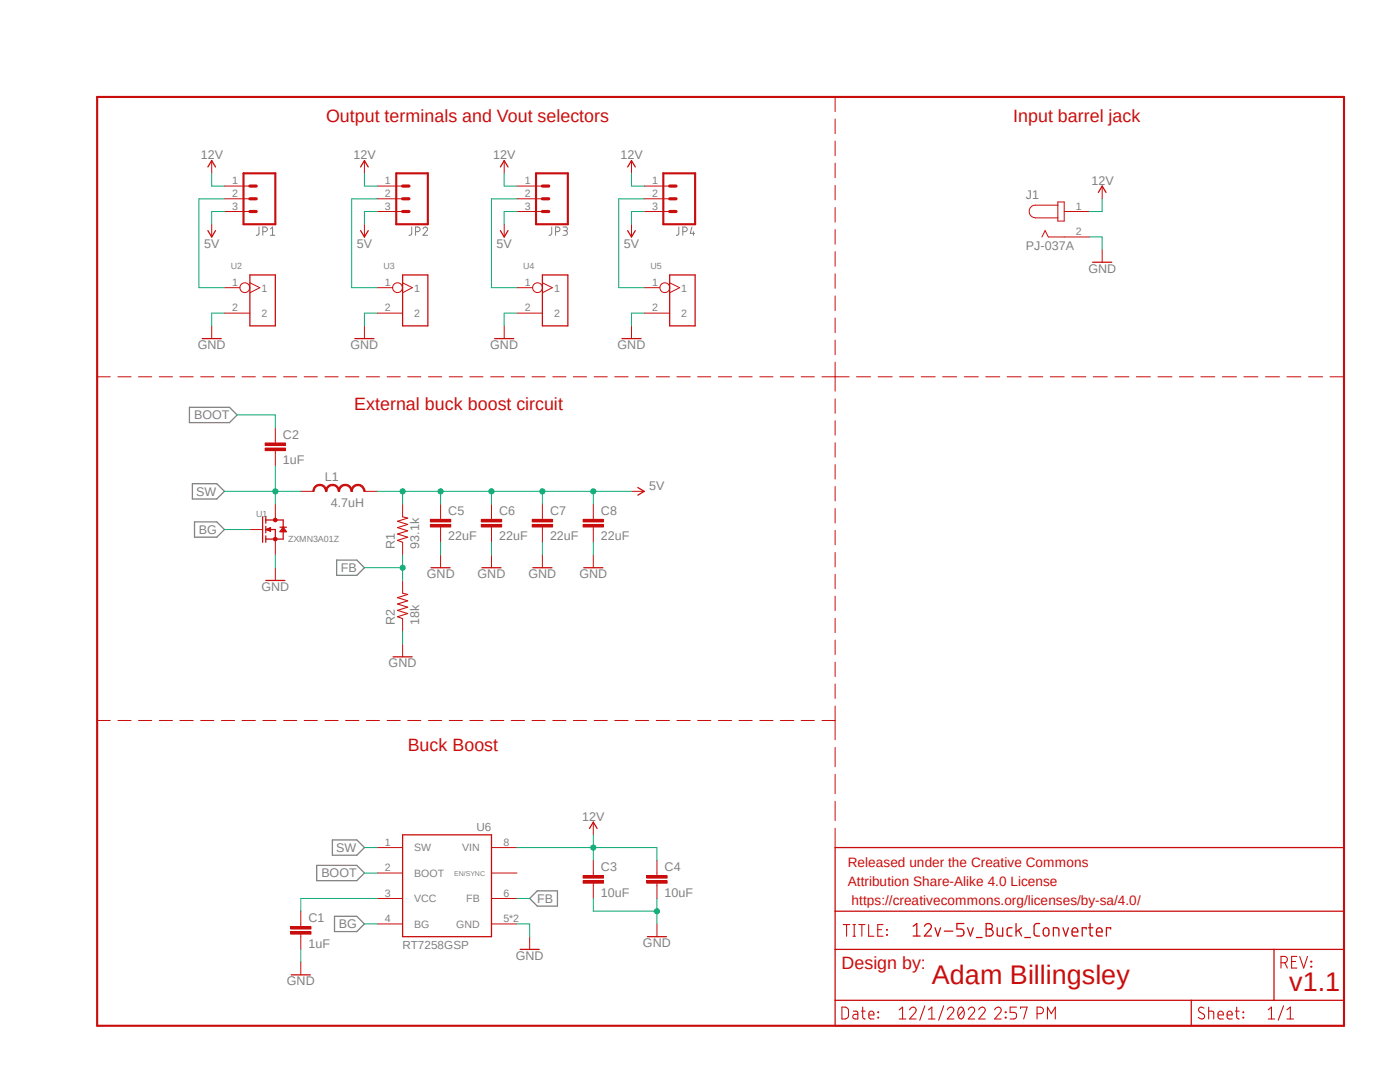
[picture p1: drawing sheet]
<svg xmlns="http://www.w3.org/2000/svg" width="279mm" height="216mm" viewBox="0 0 279 216" stroke-linecap="round" stroke-linejoin="round" font-family="sans-serif">
<path d="M18.9 19.1l250 186.1M268.9 19.1l-250 186.1" fill="none" stroke="#fff" stroke-width=".2"/>
<g fill="none" stroke="#808080" stroke-width=".2">
<path d="M51.7 45.3v1.3a.4 .4 0 0 1-.6 .3M52.5 46.2h.4a.47 .47 0 0 0 .5-.4 .47 .47 0 0 0-.5-.5h-.4v1.6M54 46.9h.9M54 45.7l.4-.4v1.6M82.2 45.3v1.3a.4 .4 0 0 1-.6 .3M82.9 46.2h.5a.47 .47 0 0 0 .5-.4 .47 .47 0 0 0-.5-.5h-.5v1.6M84.4 45.7a.45 .45 0 0 1 .6-.4 .45 .45 0 0 1 .2 .7l-.8 .9h.9M110.1 45.3v1.3a.43 .43 0 0 1-.5 .3M110.9 46.2h.4a.47 .47 0 0 0 .5-.4 .47 .47 0 0 0-.5-.5h-.4v1.6M112.4 45.3h.5a.36 .36 0 0 1 .3 .4 .36 .36 0 0 1-.3 .3h-.4M112.8 46a.47 .47 0 0 1 .4 .5 .47 .47 0 0 1-.4 .4h-.4M135.5 45.3v1.3a.38 .38 0 0 1-.5 .3"/>
<path d="M136.3 46.2h.4a.47 .47 0 0 0 .5-.4 .47 .47 0 0 0-.5-.5h-.4v1.6M138.1 45.3l-.3 1.3h.8M138.4 46.2v.7"/>
</g>
<path d="M37.8 81.3h8l1.5 1.5-1.5 1.5h-8zM38.4 96.5h4.9l1.5 1.5-1.5 1.6h-4.9zM38.8 104.1h4.5l1.5 1.6-1.5 1.5h-4.5zM67.2 111.8h4l1.5 1.5-1.5 1.5h-4zM63.2 172.7h8l1.5 1.5-1.5 1.5h-8zM66.3 167.6h4.9l1.5 1.5-1.5 1.5h-4.9zM105.7 179.3l1.5-1.5h4.1v3h-4.1zM66.8 182.8h4.4l1.5 1.6-1.5 1.5h-4.4z" fill="none" stroke="#808080" stroke-width=".25"/>
<g fill="none" stroke="#c90d0c" stroke-width=".2">
<path d="M166.7 19.3v3M166.7 23.7v3M166.7 28.2v2.9M166.7 32.6v2.9M166.7 37v2.9M166.7 41.4v2.9M166.7 45.8v2.9M166.7 50.2v2.9M166.7 54.7v2.8M166.7 59.1v2.9M207.9 47.3l.7-1.3 .6 1.3h8.2M211.1 40.9h-4.4a1.27 1.27 0 0 0-1.3 1.3 1.27 1.27 0 0 0 1.3 1.3h4.4"/>
<path d="M211.1 40.3h1.3v3.8h-1.3zM212.4 42.2h5M19.4 75.2h2.6M23.5 75.2h2.7M27.6 75.2h2.7M31.8 75.2h2.6M35.9 75.2h2.7M40 75.2h2.7M44.2 75.2h2.6M48.3 75.2h2.7M52.5 75.2h2.6M56.6 75.2h2.6"/>
<path d="M60.7 75.2h2.6M64.9 75.2h2.6M69 75.2h2.6M73.1 75.2h2.6M77.3 75.2h2.6M81.4 75.2h2.6M85.5 75.2h2.6M89.7 75.2h2.6M93.8 75.2h2.6M97.9 75.2h2.6M102 75.2h2.7M106.2 75.2h2.6"/>
<path d="M110.3 75.2h2.6M114.4 75.2h2.7M118.6 75.2h2.6M122.7 75.2h2.6M126.8 75.2h2.7M131 75.2h2.6M135.1 75.2h2.7M139.2 75.2h2.7M143.4 75.2h2.6M147.5 75.2h2.6M151.6 75.2h2.7M155.7 75.2h2.7"/>
<path d="M159.9 75.2h2.6M164 75.2h5.5M166.7 63.5v2.9M166.7 67.9v2.9M166.7 72.3v5.8M166.7 79.6v2.9M170.9 75.2h2.8M175.3 75.2h2.8M179.5 75.2h2.8M183.9 75.2h2.7M188.1 75.2h2.8M192.4 75.2h2.8"/>
<path d="M196.7 75.2h2.8M201 75.2h2.8M205.3 75.2h2.8M209.6 75.2h2.8M213.9 75.2h2.8M218.2 75.2h2.8M222.5 75.2h2.8M226.8 75.2h2.8M231.1 75.2h2.8M235.4 75.2h2.8M239.6 75.2h2.8M244 75.2h2.8"/>
<path d="M248.2 75.2h2.8M252.6 75.2h2.8M256.8 75.2h2.8M261.2 75.2h2.7M265.4 75.2h2.8M166.7 83.9v2.9M166.7 88.3v2.9M166.7 92.7v2.9M166.7 97.1v2.8M166.7 101.5v2.9M166.7 105.8v2.9M166.7 110.2v2.9"/>
<path d="M166.7 114.6v2.9M166.7 119v2.8M166.7 123.4v2.8M166.7 127.7v2.9M166.7 132.1v2.9M166.7 136.5v2.9M19.4 143.8h2.6M23.5 143.8h2.7M27.6 143.8h2.7M31.8 143.8h2.6M35.9 143.8h2.7M40 143.8h2.7"/>
<path d="M44.2 143.8h2.6M48.3 143.8h2.7M52.5 143.8h2.6M56.6 143.8h2.6M60.7 143.8h2.6M64.9 143.8h2.6M69 143.8h2.6M73.1 143.8h2.6M77.3 143.8h2.6M81.4 143.8h2.6M85.5 143.8h2.6M89.7 143.8h2.6"/>
<path d="M93.8 143.8h2.6M97.9 143.8h2.6M102 143.8h2.7M106.2 143.8h2.6M110.3 143.8h2.6M114.4 143.8h2.7M118.6 143.8h2.6M122.7 143.8h2.6M126.8 143.8h2.7M131 143.8h2.6M135.1 143.8h2.7M139.2 143.8h2.7"/>
<path d="M143.4 143.8h2.6M147.5 143.8h2.6M151.6 143.8h2.7M155.7 143.8h2.7M159.9 143.8h2.6M164 143.8h2.7M166.7 140.9v6.7M166.7 149.1v3.9M166.7 154.5v3.9M166.7 159.9v3.8M166.7 165.3v3.8M60 184.4v.5"/>
<path d="M60 186.4v.5"/>
</g>
<path d="M58 184.9h4.1v.5h-4.1z" fill-rule="evenodd" fill="#c90d0c"/>
<path d="M58 184.9h4.1v.5h-4.1z" fill="none" stroke="#c90d0c" stroke-width=".2"/>
<path d="M58 185.9h4.1v.5h-4.1z" fill-rule="evenodd" fill="#c90d0c"/>
<path d="M54.9 87.9v.5M54.9 89.9v.5M58 185.9h4.1v.5h-4.1zM60 181.8v2.6M60 186.9v2.5" fill="none" stroke="#c90d0c" stroke-width=".2"/>
<path d="M52.9 88.4h4.1v.5h-4.1z" fill-rule="evenodd" fill="#c90d0c"/>
<path d="M52.9 88.4h4.1v.5h-4.1z" fill="none" stroke="#c90d0c" stroke-width=".2"/>
<path d="M52.9 89.4h4.1v.5h-4.1z" fill-rule="evenodd" fill="#c90d0c"/>
<path d="M52.9 89.4h4.1v.5h-4.1zM54.9 85.3v2.6M54.9 90.4v2.6M118.4 174.2v.5M118.4 176.2v.5" fill="none" stroke="#c90d0c" stroke-width=".2"/>
<path d="M116.4 174.7h4v.5h-4z" fill-rule="evenodd" fill="#c90d0c"/>
<path d="M116.4 174.7h4v.5h-4z" fill="none" stroke="#c90d0c" stroke-width=".2"/>
<path d="M116.4 175.7h4v.5h-4z" fill-rule="evenodd" fill="#c90d0c"/>
<path d="M87.9 103.1v.5M87.9 105.2v.5M116.4 175.7h4v.5h-4zM118.4 171.7v2.5M118.4 176.7v2.6" fill="none" stroke="#c90d0c" stroke-width=".2"/>
<path d="M85.9 103.6h4.1v.5h-4.1z" fill-rule="evenodd" fill="#c90d0c"/>
<path d="M85.9 103.6h4.1v.5h-4.1z" fill="none" stroke="#c90d0c" stroke-width=".2"/>
<path d="M85.9 104.6h4.1v.6h-4.1z" fill-rule="evenodd" fill="#c90d0c"/>
<path d="M85.9 104.6h4.1v.6h-4.1zM87.9 100.6v2.5M87.9 105.7v2.5M98.1 103.1v.5M98.1 105.2v.5" fill="none" stroke="#c90d0c" stroke-width=".2"/>
<path d="M96.1 103.6h4v.5h-4z" fill-rule="evenodd" fill="#c90d0c"/>
<path d="M96.1 103.6h4v.5h-4z" fill="none" stroke="#c90d0c" stroke-width=".2"/>
<path d="M96.1 104.6h4v.6h-4z" fill-rule="evenodd" fill="#c90d0c"/>
<path d="M96.1 104.6h4v.6h-4zM98.1 100.6v2.5M98.1 105.7v2.5M108.2 103.1v.5M108.2 105.2v.5" fill="none" stroke="#c90d0c" stroke-width=".2"/>
<path d="M106.2 103.6h4.1v.5h-4.1z" fill-rule="evenodd" fill="#c90d0c"/>
<path d="M106.2 103.6h4.1v.5h-4.1z" fill="none" stroke="#c90d0c" stroke-width=".2"/>
<path d="M106.2 104.6h4.1v.6h-4.1z" fill-rule="evenodd" fill="#c90d0c"/>
<path d="M106.2 104.6h4.1v.6h-4.1zM108.2 100.6v2.5M108.2 105.7v2.5M118.4 103.1v.5M118.4 105.2v.5" fill="none" stroke="#c90d0c" stroke-width=".2"/>
<path d="M116.4 103.6h4v.5h-4z" fill-rule="evenodd" fill="#c90d0c"/>
<path d="M116.4 103.6h4v.5h-4z" fill="none" stroke="#c90d0c" stroke-width=".2"/>
<path d="M116.4 104.6h4v.6h-4z" fill-rule="evenodd" fill="#c90d0c"/>
<g fill="none" stroke="#c90d0c" stroke-width=".2">
<path d="M54.9 103.1v.7M54.9 107.6v.6M116.4 104.6h4v.6h-4zM118.4 100.6v2.5M118.4 105.7v2.5M75.3 169.1h5M75.3 174.2h5M75.3 179.3h5M98.1 169.1h5.1M98.1 174.2h5.1M98.1 179.3h5.1M75.3 184.4h5"/>
<path d="M98.1 184.4h5.1"/>
</g>
<g fill="none" stroke="#c90d0c" stroke-width=".25">
<path d="M52.4 103.1v5.1M53 103.8h3.5v3.8h-3.5M53 103.1v1.3M53 105v1.3M53 106.9v1.3M53.3 105.7h1.6v1.9M53.3 105.7l.7 .3M53.6 105.5l.4 .5M54 105.3l-1 .4 1 .3M54 105.3v.7M54 105.3l-.7 .4M55.9 105.2h1.2"/>
<path d="M56.5 105.2l.6 .9h-1.2zM56.5 105.7l.4 .4M56.5 105.7l-.3 .4M56.5 105.7l.4 .3M56.5 105.7l-.3 .3M80.3 166.6h17.8v20.3h-17.8z"/>
</g>
<path d="M54.7 103.5l.2-.1 .3 .1 .1 .3-.1 .2-.3 .1-.2-.1-.1-.2 .3-.2 .2 .2-.2 .1-.3-.1z" fill-rule="evenodd" fill="#c90d0c"/>
<path d="M54.7 103.5l.2-.1 .3 .1 .1 .3-.1 .2-.3 .1-.2-.1-.1-.2 .3-.2 .2 .2-.2 .1-.3-.1z" fill="none" stroke="#c90d0c" stroke-width=".2"/>
<path d="M54.7 107.3l.2-.1 .3 .1 .1 .3-.1 .2-.3 .1-.2-.1-.1-.2 .3-.2 .2 .2-.2 .1-.3-.1z" fill-rule="evenodd" fill="#c90d0c"/>
<g fill="none" stroke="#c90d0c" stroke-width=".2">
<path d="M220 37.1v2.6M44.8 57.4h3.1M49.9 56.4l2 1-2 1M75.3 57.4h3.1M80.3 56.4l2 1-2 1M103.2 57.4h3.1M108.2 56.4l2 1-2 1M128.6 57.4h3.1M133.6 56.4l2 1-2 1M220 49.8v2.5M44.8 62.5h5.1M75.3 62.5h5"/>
<path d="M103.2 62.5h5M128.6 62.5h5M126 98h2.6M49.9 105.7h2.5M54.7 107.3l.2-.1 .3 .1 .1 .3-.1 .2-.3 .1-.2-.1-.1-.2 .3-.2 .2 .2-.2 .1-.3-.1zM54.9 100.6v2.5M54.9 108.2v2.5M80.3 100.6v2.5M80.3 108.2v2.5M80.3 115.8v2.6M80.3 123.4v2.6M118.4 164v2.6"/>
<path d="M105.7 186.9v2.5"/>
<circle cx="48.8" cy="57.4" r=".98"/>
<circle cx="79.3" cy="57.4" r=".98"/>
<circle cx="107.3" cy="57.4" r=".98"/>
<circle cx="132.7" cy="57.4" r=".98"/>
</g>
<path d="M80.3 103.1l1.1 .3-2.1 .6 2.1 .6-2.1 .7 2.1 .6-2.1 .7 2.1 .6-2.1 .6 1 .4M80.3 118.4l1.1 .2-2.1 .7 2.1 .6-2.1 .6 2.1 .7-2.1 .6 2.1 .6-2.1 .7 1 .3" fill="none" stroke="#c90d0c" stroke-width=".21"/>
<path d="M219.2 38.4l.8-1.3 .7 1.3M49.9 54.9h5v10.1h-5zM80.3 54.9h5.1v10.1h-5.1zM108.2 54.9h5.1v10.1h-5.1zM133.6 54.9h5.1v10.1h-5.1zM218.1 52.3h3.8M127.3 97.3l1.3 .7-1.3 .8M117.6 165.3l.8-1.3 .8 1.3M103.8 189.4h3.8" fill="none" stroke="#c90d0c" stroke-width=".25"/>
<path d="M62.8 97l.8-.4h.2v.3a1.12 1.12 0 0 0-1.1 1.1h-.3v-.2z" fill-rule="evenodd" fill="#c90d0c"/>
<path d="M62.8 97l.8-.4h.2v.3a1.12 1.12 0 0 0-1.1 1.1h-.3v-.2z" fill="none" stroke="#c90d0c" stroke-width=".2"/>
<path d="M63.8 96.6a1.37 1.37 0 0 1 1.4 1.4h-.2a1.21 1.21 0 0 0-1.2-1.1z" fill-rule="evenodd" fill="#c90d0c"/>
<path d="M63.8 96.6a1.37 1.37 0 0 1 1.4 1.4h-.2a1.21 1.21 0 0 0-1.2-1.1z" fill="none" stroke="#c90d0c" stroke-width=".2"/>
<path d="M65.4 97l.7-.4h.3v.3a1.12 1.12 0 0 0-1.2 1.1h-.2v-.2z" fill-rule="evenodd" fill="#c90d0c"/>
<path d="M65.4 97l.7-.4h.3v.3a1.12 1.12 0 0 0-1.2 1.1h-.2v-.2z" fill="none" stroke="#c90d0c" stroke-width=".2"/>
<path d="M66.4 96.6a1.37 1.37 0 0 1 1.4 1.4h-.3a1.21 1.21 0 0 0-1.1-1.1z" fill-rule="evenodd" fill="#c90d0c"/>
<path d="M66.4 96.6a1.37 1.37 0 0 1 1.4 1.4h-.3a1.21 1.21 0 0 0-1.1-1.1z" fill="none" stroke="#c90d0c" stroke-width=".2"/>
<path d="M67.9 97l.8-.4h.2v.3a1.12 1.12 0 0 0-1.1 1.1h-.3v-.2z" fill-rule="evenodd" fill="#c90d0c"/>
<path d="M67.9 97l.8-.4h.2v.3a1.12 1.12 0 0 0-1.1 1.1h-.3v-.2z" fill="none" stroke="#c90d0c" stroke-width=".2"/>
<path d="M68.9 96.6a1.37 1.37 0 0 1 1.4 1.4h-.2a1.21 1.21 0 0 0-1.2-1.1z" fill-rule="evenodd" fill="#c90d0c"/>
<path d="M68.9 96.6a1.37 1.37 0 0 1 1.4 1.4h-.2a1.21 1.21 0 0 0-1.2-1.1z" fill="none" stroke="#c90d0c" stroke-width=".2"/>
<path d="M70.4 97l.8-.4h.3v.3a1.12 1.12 0 0 0-1.2 1.1h-.2v-.2z" fill-rule="evenodd" fill="#c90d0c"/>
<path d="M70.4 97l.8-.4h.3v.3a1.12 1.12 0 0 0-1.2 1.1h-.2v-.2z" fill="none" stroke="#c90d0c" stroke-width=".2"/>
<path d="M71.5 96.6a1.37 1.37 0 0 1 1.4 1.4h-.3a1.21 1.21 0 0 0-1.1-1.1z" fill-rule="evenodd" fill="#c90d0c"/>
<g fill="none" stroke="#c90d0c" stroke-width=".2">
<path d="M42.2 32v2.6M44.8 37.1h5.1M44.8 39.7h5.1M72.7 32v2.6M75.3 37.1h5M75.3 39.7h5M100.6 32v2.6M103.2 37.1h5M103.2 39.7h5M126 32v2.6M128.6 37.1h5M128.6 39.7h5"/>
<path d="M42.2 44.7v2.6M44.8 42.2h5.1M72.7 44.7v2.6M75.3 42.2h5M100.6 44.7v2.6M103.2 42.2h5M126 44.7v2.6M128.6 42.2h5M42.2 65v2.6M72.7 65v2.6M100.6 65v2.6M126 65v2.6"/>
<path d="M60 98h2.6M71.5 96.6a1.37 1.37 0 0 1 1.4 1.4h-.3a1.21 1.21 0 0 0-1.1-1.1zM72.7 98h2.6M54.9 113.3v2.5M87.9 110.7v2.6M98.1 110.7v2.6M108.2 110.7v2.6M118.4 110.7v2.6M80.3 128.5v2.6M131.1 174.2v.5M131.1 176.2v.5M60 192v2.5"/>
<path d="M131.1 184.4v2.5"/>
</g>
<g fill="none" stroke="#c90d0c" stroke-width=".25">
<path d="M41.5 33.3l.7-1.3 .8 1.3M72 33.3l.7-1.3 .8 1.3M99.9 33.3l.7-1.3 .8 1.3M125.3 33.3l.7-1.3 .8 1.3M41.5 46l.7 1.3 .8-1.3M72 46l.7 1.3 .8-1.3M99.9 46l.7 1.3 .8-1.3M125.3 46l.7 1.3 .8-1.3M40.3 67.6h3.9M70.8 67.6h3.8M98.7 67.6h3.8M124.1 67.6h3.8"/>
<path d="M53 115.8h3.9M86 113.3h3.8M96.2 113.3h3.8M106.3 113.3h3.9M116.5 113.3h3.8M78.4 131.1h3.9M58.1 194.5h3.8M129.2 186.9h3.8"/>
</g>
<path d="M48.6 34.6h6.3v10.1h-6.3zM79.1 34.6h6.3v10.1h-6.3zM107 34.6h6.3v10.1h-6.3zM132.4 34.6h6.3v10.1h-6.3z" fill="none" stroke="#c90d0c" stroke-width=".42"/>
<path d="M49.9 39.7h1.2M49.9 37.1h1.2M80.3 39.7h1.3M80.3 37.1h1.3M108.2 39.7h1.3M108.2 37.1h1.3M133.6 39.7h1.3M133.6 37.1h1.3M49.9 42.2h1.2M80.3 42.2h1.3M108.2 42.2h1.3M133.6 42.2h1.3" fill="none" stroke="#c90d0c" stroke-width=".64"/>
<path d="M129.1 174.7h4v.5h-4z" fill-rule="evenodd" fill="#c90d0c"/>
<path d="M129.1 174.7h4v.5h-4z" fill="none" stroke="#c90d0c" stroke-width=".2"/>
<path d="M129.1 175.7h4v.5h-4z" fill-rule="evenodd" fill="#c90d0c"/>
<path d="M129.1 175.7h4v.5h-4zM131.1 171.7v2.5M131.1 176.7v2.6" fill="none" stroke="#c90d0c" stroke-width=".2"/>
<path d="M19.4 19.3h248.8v185.4h-248.8z" fill="none" stroke="#c90d0c" stroke-width=".42"/>
<g fill="none" stroke="#c90d0c" stroke-width=".25">
<path d="M166.7 169.1h101.5v35.6h-101.5zM166.7 189.4h101.5M166.7 199.6h101.5M166.7 181.8h101.5M182.2 184.8l.8-.5v2.5M182.2 186.8h1.4M184.5 184.8a.69 .69 0 0 1 1-.5 .69 .69 0 0 1 .2 1.1l-1.2 1.4h1.4M186.6 185.1l.6 1.7 .5-1.7M188.5 185.8h1.7M192.4 184.3h-1.4v1.1h.8a.72 .72 0 0 1 .6 .7 .72 .72 0 0 1-.6 .7h-.8M193.1 185.1l.6 1.7 .5-1.7M194.9 187.1h1.1"/>
<path d="M196.8 184.3h.7a.55 .55 0 0 1 .6 .5 .55 .55 0 0 1-.6 .6 .7 .7 0 0 1 .7 .7 .7 .7 0 0 1-.7 .7h-.7zM196.8 185.4h.7M199 185.1l.1 1.5 .3 .2h.7v-1.7M202 185.1l-.8 .1-.2 .3v1.1l1 .2M202.8 184.3v2.5M203.2 185.6l.7 1.2M203.9 185.1l-1.1 .9M204.5 187.1h1.2M207.5 184.3h-.8l-.3 .3v1.6a.51 .51 0 0 0 .5 .6h.6M208.4 185.3a.56 .56 0 0 1 .6-.1 .56 .56 0 0 1 .3 .5v.5a.57 .57 0 0 1-.5 .6 .57 .57 0 0 1-.6-.6v-.5zM210.2 186.8v-1.7h.7l.4 .2v1.5M212.1 185.1l.6 1.7 .5-1.7"/>
<path d="M214 186h1.1a.6 .6 0 0 0-.4-.9 .6 .6 0 0 0-.7 .6v.7l.2 .3 .9 .1M216.8 185.4v-.3h-.8v1.7M217.3 185.1h.8M217.6 184.3v2.1a.43 .43 0 0 0 .5 .4M218.8 186h1.2a.6 .6 0 0 0-.4-.9 .6 .6 0 0 0-.8 .6v.7l.2 .3 1 .1M221.7 185.4v-.3h-.9v1.7M237.7 199.6v5.1M254.3 189.4v10.2"/>
</g>
<g fill="none" stroke="#c90d0c" stroke-width=".21">
<path d="M168.3 184.5h1.3M169 184.5v2.3M170.2 184.5h.5M170.2 186.8h.5M170.5 184.5v2.3M171.4 184.5h1.2M172 184.5v2.3M173.4 184.5v2.3h1M175.2 185.5h.7M176.2 184.5h-1v2.3h1M177 185.5l.1 .1zM177 186.5l.1 .1z"/>
<path d="M255.7 192.1h.6a.64 .64 0 0 0 .6-.6 .64 .64 0 0 0-.6-.7h-.6v2.4M256.4 192.1l.5 1.1M257.8 191.9h.8M258.8 190.8h-1v2.4h1M259.4 190.8l.8 2.4 .7-2.4M261.6 191.8h.2v.1h-.2zM261.6 192.8h.2v.2h-.2zM168 201h.7a.74 .74 0 0 1 .6 .6v1a.74 .74 0 0 1-.6 .7h-.7zM170.3 201.8l.9 .1v1.4h-.6a.47 .47 0 0 1-.4-.4 .47 .47 0 0 1 .4-.5h.6M171.9 201.8h.8M172.2 201v1.9a.44 .44 0 0 0 .5 .4M173.4 202.5h1a.54 .54 0 0 0-.3-.7 .54 .54 0 0 0-.7 .5v.8l.4 .2h.6"/>
<path d="M175.2 201.9l.1 .2zM175.2 203l.1 .1zM179.5 203.3h1.3M179.5 201.5l.6-.5v2.3M181.5 201.5a.66 .66 0 0 1 .9-.5 .66 .66 0 0 1 .3 1l-1.2 1.3h1.3M184.6 200.7l-1 2.9M185.3 203.3h1.3M185.3 201.5l.7-.5v2.3M188.3 200.7l-1 2.9M189.1 201.5a.64 .64 0 0 1 .9-.5 .64 .64 0 0 1 .2 1l-1.1 1.3h1.3M191.4 201.1a.46 .46 0 0 1 .8 .2 1.46 1.46 0 0 1-.4 2l-.4-.1a1.89 1.89 0 0 1 0-2.1zM192.3 201.5l-1 1.3"/>
<path d="M193.3 201.5a.64 .64 0 0 1 .9-.5 .64 .64 0 0 1 .2 1l-1.1 1.3h1.2M195.3 201.5a.64 .64 0 0 1 .9-.5 .64 .64 0 0 1 .2 1l-1.1 1.3h1.3M198.5 201.5a.66 .66 0 0 1 .9-.5 .66 .66 0 0 1 .2 1l-1.1 1.3h1.3M200.6 203h.2v.1h-.2zM200.6 201.9h.2v.2h-.2zM202.9 201h-1.3v1h.8a.67 .67 0 0 1 .5 .7 .67 .67 0 0 1-.5 .6h-.8M203.7 201.3v-.3h1.3l-.7 2.3M207 202.3h.6a.66 .66 0 0 0 .7-.7 .66 .66 0 0 0-.7-.6h-.6v2.3M209 203.3v-2.3l.8 1.3 .8-1.3v2.3M240.3 201.2a.59 .59 0 0 0-.8-.2 .59 .59 0 0 0-.2 .8l.9 .6a.58 .58 0 0 1 0 .8 .58 .58 0 0 1-.8 0l-.3-.2M241.2 201.8h.7l.3 .1v1.4M241.2 201v2.3"/>
<path d="M243.1 202.5h1a.55 .55 0 0 0-.3-.7 .55 .55 0 0 0-.7 .5v.8l.4 .2h.6M244.9 202.5h1a.54 .54 0 0 0-.3-.7 .54 .54 0 0 0-.7 .5v.8l.4 .2h.6M246.5 201.8h.8M246.8 201v2.1l.5 .2M248.1 203l.1 .1zM248.1 201.9l.1 .2zM253.1 203.3h1.3M253.1 201.5l.6-.5v2.3M256.2 200.7l-1.1 2.9M256.8 203.3h1.3M256.8 201.5l.7-.5v2.3"/>
</g>
<g fill="none" stroke="#0dab76" stroke-width=".2">
<path d="M217.4 47.3h2.6v2.5M44.8 62.5h-2.6v2.5M75.3 62.5h-2.6v2.5M103.2 62.5h-2.6v2.5M128.6 62.5h-2.6v2.5M54.9 110.7v2.6M87.9 108.2v2.5M98.1 108.2v2.5M108.2 108.2v2.5M118.4 108.2v2.5M80.3 126v2.5M118.4 179.3v2.5h12.7"/>
<path d="M131.1 179.3v5.1M60 189.4v2.6M103.2 184.4h2.5v2.5"/>
</g>
<circle cx="131.1" cy="181.8" r=".51" fill="#0dab76"/>
<g fill="none" stroke="#0dab76" stroke-width=".2">
<path d="M72.7 113.3h7.6M80.3 110.7v5.1"/>
<circle cx="131.1" cy="181.8" r=".51"/>
</g>
<circle cx="80.3" cy="113.3" r=".51" fill="#0dab76"/>
<g fill="none" stroke="#0dab76" stroke-width=".2">
<path d="M54.9 98h5.1M54.9 93v7.6M103.2 179.3h2.5"/>
<circle cx="80.3" cy="113.3" r=".51"/>
</g>
<circle cx="54.9" cy="98" r=".51" fill="#0dab76"/>
<g fill="none" stroke="#0dab76" stroke-width=".2">
<path d="M44.8 98h10.1M75.3 98h12.6v2.6M80.3 98v2.6M72.7 169.1h2.6"/>
<circle cx="54.9" cy="98" r=".51"/>
</g>
<circle cx="80.3" cy="98" r=".51" fill="#0dab76"/>
<g fill="none" stroke="#0dab76" stroke-width=".2">
<path d="M87.9 98h10.2v2.6"/>
<circle cx="80.3" cy="98" r=".51"/>
</g>
<circle cx="87.9" cy="98" r=".51" fill="#0dab76"/>
<g fill="none" stroke="#0dab76" stroke-width=".2">
<path d="M98.1 98h10.1v2.6"/>
<circle cx="87.9" cy="98" r=".51"/>
</g>
<circle cx="98.1" cy="98" r=".51" fill="#0dab76"/>
<g fill="none" stroke="#0dab76" stroke-width=".2">
<path d="M108.2 98h10.2v2.6"/>
<circle cx="98.1" cy="98" r=".51"/>
</g>
<circle cx="108.2" cy="98" r=".51" fill="#0dab76"/>
<g fill="none" stroke="#0dab76" stroke-width=".2">
<path d="M118.4 98h7.6"/>
<circle cx="108.2" cy="98" r=".51"/>
</g>
<circle cx="118.4" cy="98" r=".51" fill="#0dab76"/>
<g fill="none" stroke="#0dab76" stroke-width=".2">
<path d="M44.8 42.2h-2.6v2.5M75.3 42.2h-2.6v2.5M103.2 42.2h-2.6v2.5M128.6 42.2h-2.6v2.5M47.3 82.8h7.6v2.5M44.8 105.7h5.1M72.7 174.2h2.6M103.2 169.1h15.2M118.4 166.6v5.1M72.7 184.4h2.6"/>
<circle cx="118.4" cy="98" r=".51"/>
</g>
<circle cx="118.4" cy="169.1" r=".51" fill="#0dab76"/>
<g fill="none" stroke="#0dab76" stroke-width=".2">
<path d="M42.2 34.6v2.5h2.6M44.8 39.7h-5.1v17.7h5.1M72.7 34.6v2.5h2.6M75.3 39.7h-5.1v17.7h5.1M100.6 34.6v2.5h2.6M103.2 39.7h-5.1v17.7h5.1M126 34.6v2.5h2.6M128.6 39.7h-5.1v17.7h5.1M220 39.7v2.5h-2.6M75.3 179.3h-15.3v2.5M118.4 169.1h12.7v2.6"/>
<circle cx="118.4" cy="169.1" r=".51"/>
</g>
<g font-size="5.4" fill="#c90d0c">
<text x="186" y="196.3">Adam Billingsley</text>
<text x="257.3" y="197.8">v1.1</text>
</g>
<g font-size="3.6" fill="#c90d0c">
<text x="65.1" y="24.4">Output terminals and Vout selectors</text>
<text x="202.2" y="24.4">Input barrel jack</text>
<text x="70.7" y="81.8">External buck boost circuit</text>
<text x="81.4" y="149.9">Buck Boost</text>
<text x="167.9" y="193.3">Design by:</text>
</g>
<g font-size="2.7" fill="#c90d0c">
<text x="169.2" y="172.9">Released under the Creative Commons</text>
<text x="169.2" y="176.7">Attribution Share-Alike 4.0 License</text>
<text x="170" y="180.6">https://creativecommons.org/licenses/by-sa/4.0/</text>
</g>
<g font-size="2.5" fill="#808080">
<text x="40" y="31.8">12V</text>
<text x="70.5" y="31.8">12V</text>
<text x="98.4" y="31.8">12V</text>
<text x="123.8" y="31.8">12V</text>
<text x="204.7" y="39.7">J1</text>
<text x="217.8" y="36.9">12V</text>
<text x="40.7" y="49.6">5V</text>
<text x="71.2" y="49.6">5V</text>
<text x="99.1" y="49.6">5V</text>
<text x="124.5" y="49.6">5V</text>
<text x="204.7" y="49.8">PJ-037A</text>
<text x="217.2" y="54.4">GND</text>
<text x="39.5" y="69.6">GND</text>
<text x="69.9" y="69.6">GND</text>
<text x="97.8" y="69.6">GND</text>
<text x="123.2" y="69.6">GND</text>
<text x="38.7" y="83.7">BOOT</text>
<text x="56.5" y="87.5">C2</text>
<text x="56.5" y="92.6">1uF</text>
<text x="39.2" y="98.9">SW</text>
<text x="64.9" y="96">L1</text>
<text x="66" y="101.1">4.7uH</text>
<text x="129.6" y="97.8">5V</text>
<text x="39.7" y="106.6">BG</text>
<text x="89.5" y="107.8">22uF</text>
<text x="89.5" y="102.7">C5</text>
<text x="99.6" y="107.8">22uF</text>
<text x="99.6" y="102.7">C6</text>
<text x="109.8" y="107.8">22uF</text>
<text x="109.8" y="102.7">C7</text>
<text x="119.9" y="107.8">22uF</text>
<text x="119.9" y="102.7">C8</text>
<text x="78.8" y="109.5" transform="rotate(-90 78.8 109.5)">R1</text>
<text x="83.7" y="109.5" transform="rotate(-90 83.7 109.5)">93.1k</text>
<text x="52.2" y="117.9">GND</text>
<text x="68" y="114.2">FB</text>
<text x="85.2" y="115.3">GND</text>
<text x="95.3" y="115.3">GND</text>
<text x="105.5" y="115.3">GND</text>
<text x="115.6" y="115.3">GND</text>
<text x="78.8" y="124.7" transform="rotate(-90 78.8 124.7)">R2</text>
<text x="83.7" y="124.7" transform="rotate(-90 83.7 124.7)">18k</text>
<text x="77.6" y="133.1">GND</text>
<text x="116.2" y="163.8">12V</text>
<text x="67.1" y="170">SW</text>
<text x="119.9" y="173.8">C3</text>
<text x="132.6" y="173.8">C4</text>
<text x="64.1" y="175.1">BOOT</text>
<text x="119.9" y="178.9">10uF</text>
<text x="132.6" y="178.9">10uF</text>
<text x="61.6" y="184">C1</text>
<text x="67.6" y="185.3">BG</text>
<text x="107.2" y="180.2">FB</text>
<text x="61.6" y="189.1">1uF</text>
<text x="102.9" y="191.5">GND</text>
<text x="128.3" y="188.9">GND</text>
<text x="57.2" y="196.6">GND</text>
</g>
<g font-size="2.3" fill="#808080">
<text x="95.1" y="165.7">U6</text>
<text x="80.4" y="189.4">RT7258GSP</text>
</g>
<g font-size="2.1" fill="#808080">
<text x="46.4" y="36.7">1</text>
<text x="46.4" y="39.3">2</text>
<text x="46.4" y="41.8">3</text>
<text x="76.8" y="36.7">1</text>
<text x="76.8" y="39.3">2</text>
<text x="76.8" y="41.8">3</text>
<text x="104.7" y="36.7">1</text>
<text x="104.7" y="39.3">2</text>
<text x="104.7" y="41.8">3</text>
<text x="130.1" y="36.7">1</text>
<text x="130.1" y="39.3">2</text>
<text x="130.1" y="41.8">3</text>
<text x="214.7" y="41.8">1</text>
<text x="214.7" y="46.9">2</text>
<text x="46.4" y="57.1">1</text>
<text x="52.2" y="58.2">1</text>
<text x="76.8" y="57.1">1</text>
<text x="82.7" y="58.2">1</text>
<text x="104.7" y="57.1">1</text>
<text x="110.6" y="58.2">1</text>
<text x="130.1" y="57.1">1</text>
<text x="136" y="58.2">1</text>
<text x="46.4" y="62.1">2</text>
<text x="52.2" y="63.2">2</text>
<text x="76.8" y="62.1">2</text>
<text x="82.7" y="63.2">2</text>
<text x="104.7" y="62.1">2</text>
<text x="110.6" y="63.2">2</text>
<text x="130.1" y="62.1">2</text>
<text x="136" y="63.2">2</text>
<text x="76.8" y="168.8">1</text>
<text x="76.8" y="173.9">2</text>
<text x="82.7" y="169.9">SW</text>
<text x="92.2" y="169.9">VIN</text>
<text x="100.5" y="168.8">8</text>
<text x="76.8" y="178.9">3</text>
<text x="82.7" y="175">BOOT</text>
<text x="100.5" y="178.9">6</text>
<text x="76.8" y="184">4</text>
<text x="82.7" y="180">VCC</text>
<text x="82.7" y="185.1">BG</text>
<text x="91.1" y="185.1">GND</text>
<text x="93" y="180">FB</text>
<text x="100.5" y="184">5*2</text>
</g>
<g font-size="1.8" fill="#808080">
<text x="46.1" y="53.6">U2</text>
<text x="76.5" y="53.6">U3</text>
<text x="104.4" y="53.6">U4</text>
<text x="129.8" y="53.6">U5</text>
<text x="51.1" y="103.1">U1</text>
<text x="57.5" y="108.2">ZXMN3A01Z</text>
</g>
<text font-size="1.4" fill="#808080" x="90.6" y="174.7">EN/SYNC</text>
</svg>
